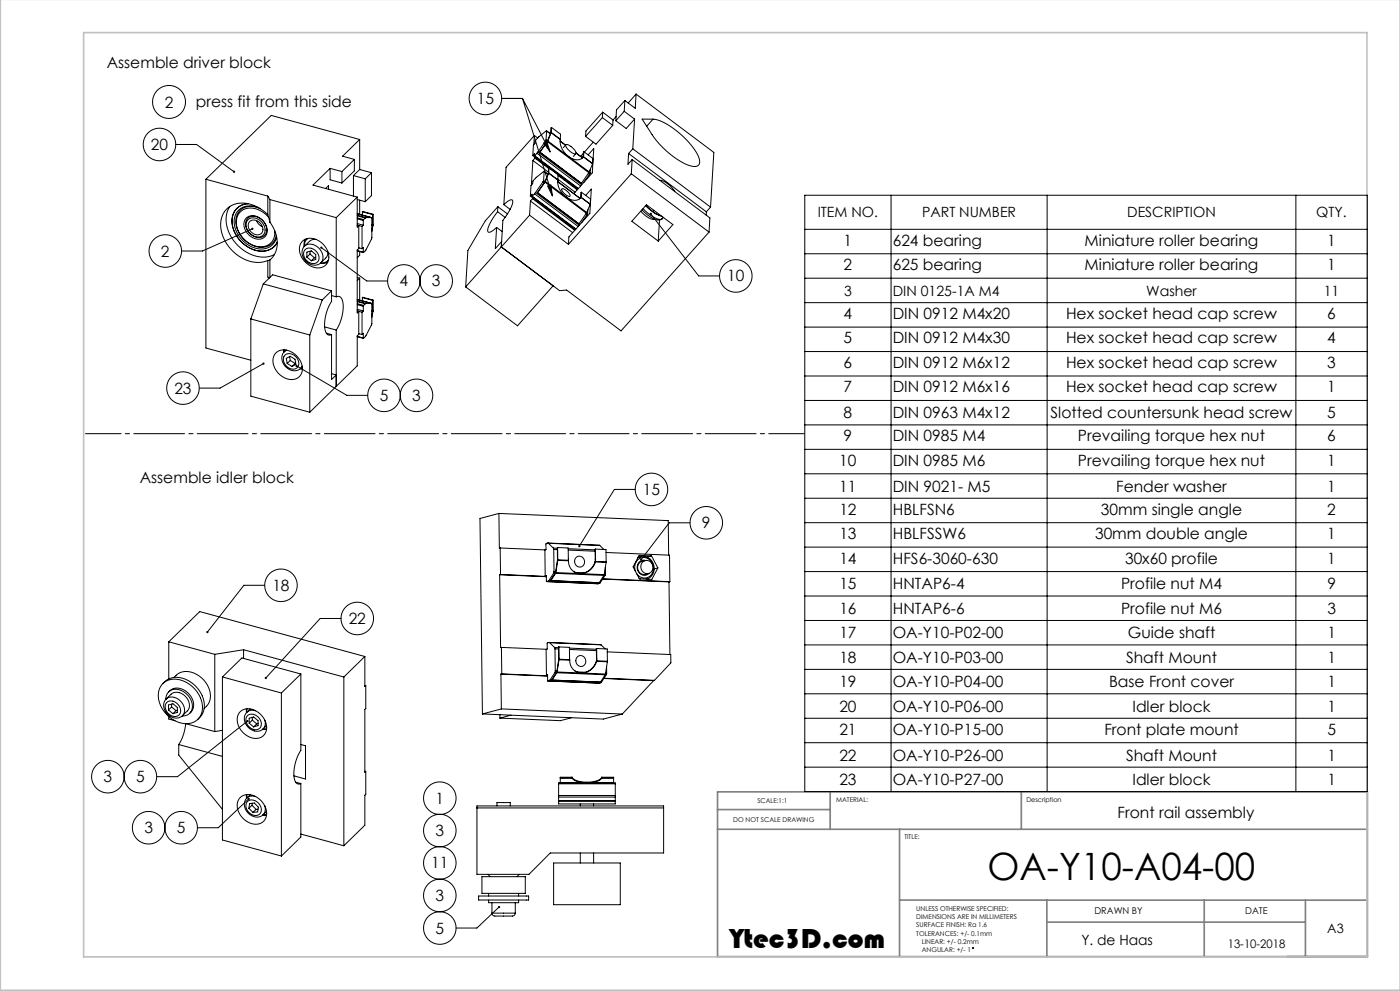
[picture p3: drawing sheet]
<svg xmlns="http://www.w3.org/2000/svg" width="420mm" height="297mm" viewBox="0 0 420 297" stroke-linecap="round" stroke-linejoin="round" font-family="sans-serif">
<g fill="none" stroke="#000" stroke-width=".3">
<path d="M150.5 29.5h6.2M156.7 29.5l8.4 16.1M156.7 29.5l9 29.2M164 39.2l1.1 .9M164 39.3l-2.4 1.7-1 1.1-.1 .8-.5 .6-.2 3.1M164 39.3l-.2 2.7M165.3 39.8l-1 2.4M165.3 39.8l2.8 2M165.4 39.7l-.1 .1M165.4 39.7l2.7 2M165.4 38.2l-.2 1.7-1 2.4M165.4 38.2l2.8 2-.1 1.5"/>
<path d="M165.4 38.2v1.5M180.7 35.2l-5 5.7M180.7 35.2l3.1 2.4M180.8 33.6l-.1 1.6M180.8 33.6l-5 5.7-.1 1.6M180.8 33.6l3.1 2.4M183.8 37.6l-5 5.6-3.1-2.3M183.9 36l-.1 1.6M184.8 34.9l-.9 1.1M187.3 33.4l3.1 2.3M187.3 33.4l-2.5 2.8M187.5 30.1l-.2 3.3"/>
<path d="M187.5 30.1l-2.6 2.8-.1 3.3M190.4 35.7l-2.5 2.8-3.1-2.3M190.4 35.7l-.6 8.9M190.8 28.2l-.2 4.3-3.1-2.4M190.8 28.2l-2.3 2.7M190.8 28.2l23.3 17.5-.9 16.4M192.6 35.7h3.3a19 19 0 0 1 10.1 6.3l1.5 1.7a7.3 7.3 0 0 1 2.3 5.4 1.91 1.91 0 0 1-2.7 .6 25 25 0 0 1-11.5-9.3zM195.9 35.7l-1.9 2.1M52.7 43.3h6.3l11.2 8.2M61.8 53.7l18.5 5.1M61.8 53.7v50.6l13.4 3.7M80.3 58.8l.7 1"/>
<path d="M80.3 58.8v5.5M81 59.8l19.9 5.4M81 59.8v6.8M97.7 56.5l.9-.9v1.1M99 50.5l-5.1 5 13.3 3.6M99 50.5l3.6 .9M99 50.5v3.4l3.6 .9M102.6 51.4v3.4M106 52.6v6.2M106 52.6l3.6 1M106.3 47.8l-3.7 3.6M106.3 47.8v3.4l-3.7 3.6"/>
<path d="M107.2 59.1v9l.4-.5M107.2 59.1l-6.3 6.1M107.2 59.8l2.4 .6M107.9 41.8l-26.5-7.2-19.6 19.1M107.9 41.8l-5.1 5 3.5 1M107.9 41.8v9M107.9 60v4.2M107.9 50.8l-1.9 1.8M107.9 50.8l3.5 1M109.6 53.6v6.8M111.4 51.8l-1.8 1.8M111.4 51.8v6.8l-1.8 1.8"/>
<path d="M159.1 58.8l.5-.6v.7M159.1 58.8l13.2 9.9 .1-.2M159.6 58.9l13.1 9.8M159.7 58.8l-.1 .1M159.7 58.8l13.1 9.8M159.8 59.5l-.7 .7M159.8 59.5l12.6 9.5M159.8 59.3v.2M159.8 46.6l.5-.5v.6M159.8 46.6l13.3 9.9 .1-.1M159.9 48.1l-.5 7.4M159.9 48.1l4.6 3.5"/>
<path d="M160.3 46.8l13.1 9.8M160.3 40.6l-8.5 9.5-.6 11.2M160.3 40.6l-.2 2.7M160.3 40.6l1 .8M160.4 58.1l-.7 .7M160.4 58.1l13.1 9.8M160.4 46.7h-.1M160.4 46.7l13.1 9.8M160.5 47.4l-.6 .7M160.5 47.4l4.1 3.1M160.5 47.1v.3M160.7 57.7l-.3 .4"/>
<path d="M160.7 57.7l13.1 9.8M161.1 45.9l-.7 .8M161.1 45.9l13.1 9.8M161.2 57.7l12.5 9.4M161.4 45.6l-.3 .3M161.4 45.6l13.1 9.8M161.9 45.6l12.5 9.3M162.9 54.5l-2.2 3.2M162.9 54.5l.4 .3M163.1 54.1l-.2 .4M163.1 54.1l.1-2.8-2.3 1.9-1 1.1-.1 .8-.5 .5-.2 3.2M163.1 54.1l.4 .3"/>
<path d="M163.1 42.9l.9-.5 1.1 3.2zM163.2 51.4l1.2 .9M163.3 54.8h.1M163.5 54.6l-2.3 3.1M163.5 54.6l12.4 9.3M163.5 54.5l-2.3 3.2M163.6 54.4l-.1 .2M163.6 54.4l12.4 9.3M163.6 42.3l-2.2 3.3M163.6 42.3l.4 .3M163.8 42l-.2 .3M163.8 42l.4 .3"/>
<path d="M164 42.6h.1M164.2 42.4l-2.3 3.2M164.2 42.4l12.4 9.4M164.2 42.3v.1M164.3 55.7l.9-.3 .5 3.3zM164.3 42.2l-.1 .2M164.3 42.2l12.5 9.3M164.6 51.9l-1 2.5M164.6 51.9l2.8 2.1M164.6 51.8l.1-1.5-.2 1.7-1 2.5M164.6 51.8v.1M164.6 51.8l2.8 2.1"/>
<path d="M167.3 54.4l6.7 5M167.4 53.7l5.1 3.9M167.4 54a5.6 5.6 0 0 0 5.7 6l1.2-.8M167.4 53.9v.1M167.4 52.6l5.8 4.3M167.4 52.4v1.5M168 42.3l1.7 1.2-1.7-1.2M168.1 41.8a5.6 5.6 0 0 0 5.8 6l1.1-.8M168.1 41.7v.1M168.5 56.6a2.76 2.76 0 0 1 2.5 2.2 2.76 2.76 0 0 1-2.5-2.2zM169.8 43.4l-.8 .8M169.8 43.4a3.5 3.5 0 0 1 3 2.6 3.4 3.4 0 0 1-3.1-2.5z"/>
<path d="M172.7 46l-.7 .9M172.8 45.8l2 1.5-2-1.4M174.2 59.3l-.3 .3M174.2 59.2v.1M174.2 59v.2M174.3 59.2l2.7 2M174.3 59.1v.1M174.3 59.1l2.8 2.1M174.4 58.9l-.1 .2M174.4 58.9l-.2 .1M174.4 57.6l2.8 2-.1 1.6M174.4 57.6v1.3"/>
<path d="M174.4 57.6l-.2 1.4M174.9 47.1l-.3 .3M174.9 47.1h.1M175 46.8l-.1 .3M175 47l2.8 2.1M175 45.9l-.8 1M175 47h.1M175 47l2.8 2M175.1 46.7l-.1 .3M175.1 46.7l-.1 .1M175.2 45.5l2.7 2-.1 1.5M175.2 45.5l-.1 1.2"/>
<path d="M175.2 45.5l-.2 1.3M175.7 58.6l1.7-1.9-.4 7.3-6.3 7-.2 2.2M176.4 46.4l1.7-1.9-.4 7.3-5.6 6.2M176.5 52l.4 .2M176.6 51.8l-2.2 3.1M176.7 51.6l.3 .3M176.8 51.5l-.2 .3M176.9 52.2l-1.7 2.4M177 51.9l-.1 .3M177.1 50.7l-.1 1.2M177.2 59.8l-.1 .1M177.8 49.1l-1 2.4"/>
<path d="M177.8 49v.1M177.9 47.6v.1M178 42.6l-2.7 3M188.6 46l-.2 3.2 1.2-1.4M188.6 46l23.3 17.5M189.4 52.1l23.3 17.5M189.4 52.1l-18.9 21.1M189.6 47.8l-.2 4.3M189.6 47.8l23.4 17.5-.3 4.3M189.8 44.6l-1.2 1.4M189.8 44.6l23.4 17.5M197.9 54a7 7 0 0 1 4.5 3.4"/>
<path d="M241.4 58.5h168.8v178.7h-168.8zM267.3 58.5v178.7M314.1 58.5v178.7M388.8 58.5v178.7M68.9 61.9a9.6 9.6 0 0 0 2.4 11.6 9.9 9.9 0 0 0 11 2.8M74 65.2a4.2 4.2 0 0 1 6.1 3 2.7 2.7 0 0 1-1 3.1 2.7 2.7 0 0 1-3.2 0 4 4 0 0 1-1.9-6.1zM74.2 65.5a3.6 3.6 0 0 1 5.6 2.1 2.52 2.52 0 0 1-.7 3.2 2.52 2.52 0 0 1-3.2-.1 3.7 3.7 0 0 1-1.7-5.2zM74.5 61a5.3 5.3 0 0 0-4.5 7.8 9.3 9.3 0 0 0 10 6.3 4.7 4.7 0 0 0 3.2-2.5M74.5 65.8a3.5 3.5 0 0 1 3.7 .4 3.5 3.5 0 0 1 1.2 3.5 2.65 2.65 0 0 1-4.6 0 2.86 2.86 0 0 1-.3-3.9zM75 66.3a2.62 2.62 0 0 1 3.1 .6 2.62 2.62 0 0 1 .3 3 2.57 2.57 0 0 1-3.1-.4 2.57 2.57 0 0 1-.3-3.2zM75.7 68.6l-15 6.6h-6.2M76.9 66.1a3.2 3.2 0 0 0 1.8 1.8"/>
<path d="M77.6 62.3a4.9 4.9 0 0 0-7.3 3.3 8.4 8.4 0 0 0 9.7 8.8 4.3 4.3 0 0 0 3-3.4M78.1 62.6a4.7 4.7 0 0 0-7.3 2.9 8 8 0 0 0 9 8.5 4.1 4.1 0 0 0 3.1-3.5M80.3 64.3l.7 2.3M80.3 64.3a9.7 9.7 0 0 0-11.1-2.6 7.2 7.2 0 0 0-2.2 9.6 11.6 11.6 0 0 0 12.1 7.2l1.2-.4M80.3 78.1v4.9l.5 .3M80.6 65.1a6.3 6.3 0 0 0-8.2-1.9 5.6 5.6 0 0 0 .4 8.1 6.1 6.1 0 0 0 8.3 1.7 4.4 4.4 0 0 0 1.3-3.8M81 66.6a8.6 8.6 0 0 1 .4 10.9l-.4 .4M81 77.9l-.7 .2M81 77.9v5.2M90.7 72.4a4.8 4.8 0 0 1 7 1.7 3.8 3.8 0 0 1-1.2 6 5.6 5.6 0 0 1-6.3-7zM91.3 73.9a3.5 3.5 0 0 1 5.3 1.7 2.57 2.57 0 0 1-.5 3.3 2.57 2.57 0 0 1-3.3 .2 3.5 3.5 0 0 1-1.5-5.2zM91.5 74.8a2.73 2.73 0 0 1 3.3 .4 2.73 2.73 0 0 1 .5 3.3 2.73 2.73 0 0 1-3.3-.4 2.73 2.73 0 0 1-.5-3.3z"/>
<path d="M92.1 77.1v-1.5l1.3-.4 1.3 1.1v1.5l-1.3 .4M92.1 77.1l1.3 1.1M92.3 71.5l-.2 .1M92.3 71.5a3.1 3.1 0 0 0-1 2.3v-1.2l.3-.9M93 75.3v.8M93 76.1l1.3 1.1M93 76.1l-.9 1M94.3 77.2l-.9 1M94.7 77.1l-.4 .1M94.8 71.8l-1.5 .2-1.9 1.8M96.4 74.2l13.6 10h6.3M98.3 78.6l-.8 .3h-1.3"/>
<path d="M98.3 75.4l-.3 1.6-1.8 1.8M98.4 78.1l.2-.2-1.2 .8-1.2 .2M100.9 65.2v23.8M107.2 64l4.3 1.2M107.2 75.2l1.8 .5M107.2 67.5l.4 .1M107.2 67l1.8 .5M107.2 67.5l1.4 .4M107.2 65.3l1.9 .5M107.2 65.6l1.8 .5M107.2 64.7l2.4 .6M107.2 64.5l2.6 .7"/>
<path d="M107.2 75.1l1.8 .5M107.6 67.6v6.9l-.4 .4v18.9l.4-.5M107.6 74.3l1 .2M107.9 75.4v1.1l-.7 .7M108.6 74.5l.4-.3v1.4M108.6 67.9v6.6M108.7 63.5l3.2 .7M108.7 63.5l3.1 .8M108.7 63.5v1M109 75.6l.1 .1M109 66.1v1.4M109 67.5l-.4 .4"/>
<path d="M109.1 65.8l-.1 .3M109.6 65.3l-.5 .5M109.8 65.2l-.2 .1M111.4 65.2l.1 6.2-1.8 3.6-.6 .7M111.4 65.2h-1.6M111.6 67.4l.2 .1M111.6 67.5l.2 .1M111.8 67.6l-.2 1.3M111.8 67.5v.1M111.8 64.3v3.2M111.9 64.2v3.3l-.3 1.9M111.9 64.2l-.1 .1"/>
<path d="M149 68.2l-.4 6.3 1.9-2.1M149 68.2l1.7 1.2M149.3 63.4l-2.3 3.6a2.76 2.76 0 0 0-.5 2.6 2.92 2.92 0 0 0 2.5-1.4M149.3 63.4l2.2 1.7M149.4 62l-.1 1.4M149.4 62l-3.8 4.2-5.2 8.9-.7 10.9M149.4 62l2.8 2.1M151.2 61.3a3.4 3.4 0 0 1 2.4-1.4 3.1 3.1 0 0 1-.7 3.1l-2 3-.5 8 17.5 13.1 2.1-.2 16.3 12.3 26.4-29.6M151.2 61.3l1.8 1.4M158.9 64.5l-19.2 21.5M158.9 64.5l11.6 8.7M159.1 60.2l-.2 4.3"/>
<path d="M159.1 60.2l12.7 9.5M173.6 67.1h.1M175.8 64.1l.3 .3M175.9 63.9l-2.2 3.2M176 63.8l.3 .2M176 63.7l-.1 .2M176.1 64.4l-1.6 2.3M176.3 64l-.2 .4M176.4 62.9l-.1 1.1M177 61.2l-1 2.5M177.1 61.2h-.1M192.2 63.3l1.5 1.4a2.61 2.61 0 0 0 2.6 .9"/>
<path d="M192.6 62.9l1.8 1.6a3.9 3.9 0 0 0 4.1 1.2l.2-.2M192.9 62.5l2.3 2a3.5 3.5 0 0 0 3.5 1M193.9 61.4l8 5.9-4.4 4.9-8-5.9zM195.2 64.1l14.4 18.6h6.3M195.8 63.4l1.8 1.1 1 .4M195.8 63.4l-2.1-1.8 1.7 1.5 1.7 1.2M196.1 63l-.3 .4M197.9 65.9l-.4 6.3M199 65.2l-.3 .3M211.9 63.5l-.1 1M213.2 62.1l-1.3 1.4M241.4 76.1h168.8"/>
<path d="M241.4 68.7h168.8M75.2 95.6l17.7 4.8M75.2 95.6v23.1l17.7 4.8M79 85.1l17.7 4.8M79 85.1l-3.8 10.5M79 85.1l2.8-2.7 17.7 4.8M96.7 89.9l-3.8 10.5M97.4 98l3.5 .9M97.9 99.9l1.6 .4M99.5 87.2v3.1a11.5 11.5 0 0 0-1.7 9.4l.9 .7 .8-.1M99.5 87.2l-2.8 2.7M99.5 88.6l1.4 .4"/>
<path d="M100.9 89a1.49 1.49 0 0 1 2 1.6 13 13 0 0 1-2 8.3M100.9 98.9v16.9M107.2 89.8l4.3 1.1M107.2 93.2l.4 .1M107.2 83.2l.7 .2M107.2 92.7l1.8 .5M107.2 93.2l1.4 .4M107.2 91l1.9 .5M107.2 91.3l1.8 .5M107.2 90.4l2.4 .6M107.2 90.2l2.6 .7M107.6 93.3v6.9l-.4 .4v9l-14.3 13.9"/>
<path d="M107.6 100l1 .3M107.9 83.4v6.6M107.9 83.4l-.7 .7M108.6 93.6v6.7M108.7 89.2l3.2 .7M108.7 89.2v1M108.7 89.2l3.1 .8M109 91.8v1.4M109 93.2l-.4 .4M109.1 91.5l-.1 .3M109.6 91l-.5 .5M109.8 90.9l-.2 .1"/>
<path d="M111.4 90.9l.1 6.3-1.8 3.5-.6 .7M111.4 90.9h-1.6M111.6 93.1l.2 .1M111.6 93.2l.2 .1M111.8 93.3l-.2 1.3M111.8 93.2v.1M111.8 90v3.2M111.9 89.9v3.3l-.3 1.9M111.9 89.9l-.1 .1M165.9 85.7l-10.6 11.9-15.6-11.6M241.4 83.4h168.8M241.4 90.7h168.8"/>
<path d="M241.4 98h168.8M79 109l-13 7.3h-6.2M82.7 105.8a4.8 4.8 0 0 1 7 1.7 3.8 3.8 0 0 1-1.1 6.1 5.6 5.6 0 0 1-6.4-7.1zM85.1 104.9l.1 .6M85.3 104.9l-.1 .6M85.3 105.4a3.6 3.6 0 0 0-.1 4 3.6 3.6 0 0 0 3.6 1.7l1.4-.7M85.5 106.4a2.73 2.73 0 0 1 3.3 .5 2.73 2.73 0 0 1 .4 3.3 2.73 2.73 0 0 1-3.3-.5 2.73 2.73 0 0 1-.4-3.3zM85.8 104.9l-.5 .5M86 105l-.7 .4M86.2 108.9l-.3-1.5 1.2-.6 1.4 .9 .3 1.5-1.2 .6M86.2 108.9l1.4 .9M86.9 106.9l.2 1.1"/>
<path d="M87.1 108l-.9 .9M87.1 108l1.4 .9M88.5 108.9l-.9 .9M88.7 108.8l-.2 .1M89 109.7l15.1 8.8h6.2M90.1 110.5l.6 .1M90.7 109.7l-.5 .7M90.7 109.9l-.5 .5M90.7 110.5h-.6M92.9 100.4v23.1M99.5 100.3v13.4l1.4-1.3-1.4-.4M107.2 100.9l1.8 .5"/>
<path d="M107.2 100.8l1.8 .5M108.6 100.3l.4-.4v1.4M109 101.3l.1 .1M241.4 105.4h168.8M241.4 112.7h168.8M241.4 120h168.8M241.4 127.3h168.8M241.4 134.7h168.8M149.7 153.9l-5.7 1.5 .7 58.6M149.7 153.9l.1 10.4 .3-.1M149.7 153.9l50.8 2.1 .1 10.4M190.6 146.7h-6.3l-10.5 17"/>
<path d="M207 156.7h-6.2l-8.5 11M241.4 142h168.8M241.4 149.3h168.8M241.4 156.6h168.8M79.4 175.4h-6.2l-11 14M149.9 172.2l.3 21.9 .2-.1M149.9 172.2l14 .6M150.1 164.2l.1 8M150.1 164.2l13.4 .6M150.2 172.2h-.3M150.2 172.2l13.7 .6M163.6 172.6l.3-.1 .1 1.8"/>
<path d="M163.6 172.6h.3M164 174.3l15.4 .6M164.3 162.8l-.5 .1v1.8l-.3 .1 .1 7.8M164.3 162.8h.2M164.4 162.7l15.5 .8M164.4 174.2l-.4 .1M164.4 174.2l15.5 .6M164.5 162.8l1.5 1.5M164.5 162.8l15.4 .7M164.6 174l-.2 .2M164.6 174l15.5 .7M166 164.3l.1 .4"/>
<path d="M166 164.3h1.2M166.1 171.8h.5M166.1 171.8l-1.5 2.2M166.1 164.7l.1 6.6M166.1 164.7h1.1M166.2 171.3l-.1 .5M166.2 171.3h.5M166.7 171.8l14.5 .6M166.8 171.6l-.1 .2M166.8 171.6l14.5 .6M167.3 164.1l-.1 3.7-.5 3.8-1.5 2.4 1.5-2.2M167.3 164.1l3.2 .1v3.7"/>
<path d="M167.3 164.1v3.7M167.3 167.9l-.5 3.7M167.3 167.9l3.2 .2M167.3 167.8v.1M167.3 167.8l3.2 .1M170.5 164.5l8 .3M170.5 164.9l8 .3M170.5 167.9v.2M170.5 168.1a3.9 3.9 0 0 0 2.8 3.7 3.9 3.9 0 0 0 4.4-1.7l.9-1.7M172.7 171.6l2.6 .1M172.9 167a1.56 1.56 0 0 1 2.5 1.1 1.56 1.56 0 0 1-2.2 1.6 1.74 1.74 0 0 1-.3-2.7zM178.6 167.6a4.4 4.4 0 0 1-6.5 3.7"/>
<path d="M178.6 167.6l.1 .1M178.6 168.4l3.2 .1M178.6 164.6l.1 3.1M178.6 164.6l3.2 .1v3.7M178.6 164.6v3M178.6 168.3v.1M178.6 168.3l3.2 .1M178.7 167.7l-.1 .6M179.4 174.9h.1M179.9 174.8l-.5 .1M179.9 163.5l1.3 1.2M180.1 174.7l-.2 .1"/>
<path d="M180.8 173.6l19.9 .8M180.8 173.5l20.2 .8M181.2 172.4l-1.4 2.2M181.2 172.4h.3M181.3 172.2l-.1 .2M181.3 171.9l.3 .1M181.5 172.4l-1.4 2.3M181.6 170.1v1.9M181.6 172l-.1 .4M181.8 165.6l19.1 .8 .1 7.9M181.8 168.5l-.5 3.7M181.8 168.4v.1"/>
<path d="M190.7 171.3a2.86 2.86 0 0 1 1.9-4.2 2.86 2.86 0 0 1 3.4 3 2.72 2.72 0 0 1-1.8 3 2.72 2.72 0 0 1-3.2-1.2M191.5 166.9h.3M191.7 173.3l.5 .2M192.1 166.9a3.5 3.5 0 0 1 4 2.4 3.5 3.5 0 0 1-2.1 4.3M192.1 166.8l-.7 .4M192.1 166.8l-.7 .2M192.7 168.5a1.89 1.89 0 0 1 3.1 1.1 1.89 1.89 0 0 1-2.4 2.1 2.13 2.13 0 0 1-.7-3.2zM193.6 168l-1 .3a2.01 2.01 0 0 0-1.2 2.4 2.01 2.01 0 0 0 2.2 1.4l1-.2M193.7 168a2.18 2.18 0 0 0-2.5 2.7 2.18 2.18 0 0 0 3.5 1.1M194.5 173.4l-.2 .2M195.5 166.6l-3.8-.2-1.8 3.5 1.9 3.6 3.7 .2 1.9-3.5M195.5 166.6l1.9 3.6"/>
<path d="M195.5 166.6l-1.4 .4M197.4 170.2l-1.1 .3M200.7 174.4l.3 21.8M201 174.3l-.3 .1M241.4 164h168.8M241.4 171.3h168.8M241.4 178.6h168.8M50.6 192.4l13.8 3.7M50.6 192.4l9.3-9.1 49.5 13.4M50.6 192.4v11.1M64.4 196.1v23.1M73.1 194.7l30 8.2"/>
<path d="M73.1 194.7l-8.7 1.4M73.1 194.7v2.6M102.3 185.4h-6.2l-16.4 17.8M109.4 196.7l-6.3 6.2M109.4 196.7v9l.3-.2M150.4 194l.1 8M150.4 194l13.5 .6M164.7 192.5l-.5 .2v1.8l-.4 .1 .1 7.8M164.7 192.5l.2 .1M164.7 192.5l15.6 .8M164.9 192.6l1.5 1.5M164.9 192.6l15.4 .7"/>
<path d="M166.4 194.1l.1 .4M166.4 194.1h1.2M166.5 194.5l.1 6.6M166.5 194.5h1.1M167.7 193.9l-.1 3.7-.6 3.8-1.4 2.4 1.4-2.2M167.7 193.9l3.1 .1 .1 3.7M167.7 193.9v3.7M167.7 197.7l-.6 3.7M167.7 197.7l3.2 .2M167.7 197.6v.1M167.7 197.6l3.2 .1M170.8 194.2l8.1 .4"/>
<path d="M170.8 194.6l8.1 .4M170.9 197.7v.2M170.9 197.9a3.6 3.6 0 0 0 3.5 3.8M173.3 196.8a1.56 1.56 0 0 1 2.4 1.1 1.56 1.56 0 0 1-2.1 1.6 1.75 1.75 0 0 1-.3-2.7zM179 197.4a4.4 4.4 0 0 1-6.6 3.6M179 197.4v.1M179 198.2a4.8 4.8 0 0 1-4.6 3.5M179 198.2l3.2 .1M179 194.4v3M179 194.4l3.2 .1v3.7M179 194.4v3.1M179 198l3.2 .2"/>
<path d="M179 198v.2M179 197.5v.5M180.3 193.3l1.3 1.2M182 199.8v1.9M182.2 195.4l19 .8 .1 2.5-5 5.2M182.2 198.3l-.6 3.7M182.2 198.2v.1M241.4 186h168.8M241.4 193.3h168.8M48.8 204.9a6.4 6.4 0 0 1 8.5 .6 7.4 7.4 0 0 1 2.5 9.6 6 6 0 0 1-8.4 .3 7.8 7.8 0 0 1-3.2-9.7zM48.9 204.8a6.1 6.1 0 0 1 8.4-.3 7.8 7.8 0 0 1 3.3 9.6l-1.2 1.5M49.8 209.6a3 3 0 0 1 4.6-2.6 4.9 4.9 0 0 1 2.9 6.3 2.84 2.84 0 0 1-2.6 1.3"/>
<path d="M49.9 209.5l1.4-1.4a3.6 3.6 0 0 1 5.4 2.5 2.47 2.47 0 0 1-.5 2.5l-1.5 1.4a3.7 3.7 0 0 0-2.8-5.6l-1.2 .1zM49.9 209.5a3.6 3.6 0 0 0 0 4.2 3.6 3.6 0 0 0 3.9 1.4l.9-.6M50 210.5a2.75 2.75 0 0 1 3.2 .5 2.75 2.75 0 0 1 .6 3.2 2.75 2.75 0 0 1-2.9 0 2.75 2.75 0 0 1-1.3-2.5zM50.6 212.8v-1.5l1.3-.4 1.3 1.1v1.5l-1.3 .4M50.6 212.8l1.3 1.1M50.6 207.4a4 4 0 0 1 6.2 .7 3.8 3.8 0 0 1 .1 5.7M50.6 214.7v.8l1.9 .5M51.5 211v.9M51.5 211.9l1.3 1.1M51.5 211.9l-.9 .9M52.2 203a5.5 5.5 0 0 1 8-.1 6.5 6.5 0 0 1 2.3 8.1l-1.3 1.3M52.8 213l-.9 .9"/>
<path d="M53.2 212.9l-.4 .1M64.4 219.2l-8.7-2.3-.7 3.2-1.4 3M66.7 202.9l17.7 4.8M66.7 202.9v48.8l17.7 4.9M66.7 218.9l-2.3 .3M71.9 213.4a4.6 4.6 0 0 1 6.8 1.3 4.1 4.1 0 0 1-.3 6.2 5.6 5.6 0 0 1-7.2-5.5l.1-.9zM73.9 212.4v1.2M74.1 212.4l-.1 1.1M74.1 214.6a2.75 2.75 0 0 1 2.9-.1 2.75 2.75 0 0 1 1.4 2.6 1.99 1.99 0 0 1-1.6 1.6 1.99 1.99 0 0 1-2-.9 2.48 2.48 0 0 1-.7-3.2zM74.2 216.1l-21 16.7h-6.2M74.8 216.7v-1.4l1.3-.4 1.3 1.1v1.5l-1.3 .3M74.8 216.7l1.3 1.1"/>
<path d="M75.1 212.5l-1 1M75.7 215.8l1.3 1.1M75.7 215v.8M75.7 215.8l-.9 .9M76.7 213a2.57 2.57 0 0 0-3 .9 2.57 2.57 0 0 0 .1 3.1 3.3 3.3 0 0 0 5.6 .9l.2-1.1-.2-1M77 216.9l-.9 .9M77.4 216.8l-.4 .1M80 217.5l-1.1 1M80 218.4l-1.2 .2h1.2M84.4 207.7v48.9M90.3 202v22.9a11.5 11.5 0 0 0-1.6 9.5l.5 .5 1.1-.1M90.3 202l-17.7-4.8-5.9 5.7"/>
<path d="M90.3 202l-5.9 5.7M103.1 202.9v50.6M109.4 205.4l.3 .1M109.7 205.5v6.8l-.3 .3v18.9l.3-.3M144.7 214l36.3 1.5 5.7-1.5M150 214.2v1M150.3 202l.1 10.5M150.3 202l14 .6M150.4 212.5l-5.7 1.5M150.4 212.5l36.3 1.5M150.5 202h-.2M150.5 202l13.8 .5"/>
<path d="M153.3 214.3l-3.3 .9M163.9 202.4l.4-.1 .1 1.8M163.9 202.4h.4M164.4 204.1l15.4 .6M164.8 204l-.4 .1M164.8 204l15.4 .6M165 203.8l-.2 .2M165 203.8l15.4 .6M166.5 201.6l-1.5 2.2M166.5 201.6h.4M166.6 201.1l-.1 .5M166.6 201.1h.5"/>
<path d="M166.9 201.6h.1M167 201.6l14.9 .6M167.1 201.4l-.1 .2M167.1 201.4l7.3 .3M171.4 215.1l-3.3 .9-18.1-.8M173 201.4l2.6 .1M174.4 201.7l7.2 .3M179.8 204.7h.1M180.2 204.6l-.4 .1M180.4 204.4l-.2 .2M181.2 203.3l14.9 .7M181.2 203.3l15.1 .6"/>
<path d="M181.6 202l-1.5 2.4M181.7 201.7h.3M181.9 202.2l-1.5 2.2M182 201.7l-.1 .5M196.1 204l-9.4 10M196.3 203.9l-.2 .1M241.4 200.6h168.8M241.4 207.9h168.8M241.4 215.3h168.8M53.6 223.1l13.1 3.6M53.6 223.1v3.2l13.1 16.3M71.9 239.1a4.6 4.6 0 0 1 6.8 1.3 4.1 4.1 0 0 1-.3 6.2 5.6 5.6 0 0 1-7.2-5.5l.1-.8z"/>
<path d="M74.1 239.2a3.6 3.6 0 0 0 0 4.1 3.6 3.6 0 0 0 3.9 1.4 2.38 2.38 0 0 0 1.4-3.2M74.1 238.1l-.2 1.2v-1.2M74.6 239.4l-9.1 8.7h-6.3M75.1 238.2l-1 1M76.7 238.7a2.58 2.58 0 0 0-2.6 .5M88.7 234.4l1.6 .4M90.3 234.8v16.1l-5.9 5.7M90.3 223.1l1.4 .4v10l-3.5-1M109.4 231.1l.3 .1M109.7 231.2v6.8l-.3 .3v9l-6.3 6.2M167.6 238.4v.5M167.6 239.9v.2"/>
<path d="M167.6 234.9v-.3h17v.3M167.6 238.4h17M167.6 238.9h17M167.6 239.9h17M167.6 234.9v3.5M167.6 238.9v1M167.6 234.9h17M168.1 233.2h.1M168.1 234.6h.1M168.1 233.1l3.5 .1M168.1 234.6h16M171.6 233.1h.1"/>
<path d="M171.6 232.9h-3.5v1.7M171.6 232.9v.2M171.6 232.9h.1M171.6 232.9v.1M171.6 233.1v.1M171.6 233a6.6 6.6 0 0 0 6.1 1.3l2-.6 .8-.7M171.6 233.2a6.6 6.6 0 0 0 6.1 1.3l2-.6 .8-.7M180.5 233.2h3.6M180.5 233.1v.1M180.6 232.9h.1M180.6 232.9l-.1 .1M180.6 232.9l-.1 .2"/>
<path d="M180.6 232.9h3.5v1.7M184.1 233.1h.1M184.1 234.6h.1M184.6 238.4v.5M184.6 239.9v.2M184.6 234.9v3.5M184.6 238.9v1M241.4 222.6h168.8M241.4 229.9h168.8M74.2 240.2a2.7 2.7 0 0 1 3.3 .5 2.7 2.7 0 0 1 .3 3.3 2.75 2.75 0 0 1-3.2-.6 2.75 2.75 0 0 1-.4-3.2zM74.7 242.2l.2-1.4 1.4-.1 1.2 1.2-.2 1.4-1.4 .2M74.7 242.2l1.2 1.3"/>
<path d="M75.6 241.3l-.9 .9M75.6 241.3l1.2 1.3M75.7 240.7l-.1 .6M76.8 242.6l-.9 .9M77.4 242.5l-.6 .1M78.8 244.3h1.2M80 243.2l-1.1 1M80 244.1l-1.1 .2M90.3 250l12.8 3.5M143.1 241.5h56v14.1h-34l-6.4 6.4h-15.6zM143.1 242.1h56M149.1 241.5v-1h4v1"/>
<path d="M166.1 258.6h20v12.5h-20zM167.6 240.1v.8h17v-.8M167.6 240.1h17M174.1 240.9v.6M174.1 255.6v3M178.1 240.9v.6M178.1 255.6v3M143.6 268.5h15v1.2h-15zM144.6 262.7h13v5h-13zM146.4 262l.7 .7M146.6 269.7v.8h9v-.8M146.6 267.7v.8"/>
<path d="M147.6 273.7a1.71 1.71 0 0 0 2.2 .8h1.9a2.89 2.89 0 0 0 2.8-.5l.1-.3M147.6 273.7h7M147.6 270.5v3.2M149.7 271.8l-6.6 6.3h-6.3M154.6 270.5v3.2M155.6 267.7v.8M155.8 262l-.7 .7"/>
<circle cx="50.7" cy="30.6" r="4.9"/>
<circle cx="145.6" cy="29.5" r="4.9"/>
<circle cx="47.8" cy="43.3" r="4.9"/>
<circle cx="49.6" cy="75.2" r="4.9"/>
<circle cx="121.2" cy="84.2" r="4.9"/>
<circle cx="130.9" cy="84.2" r="4.9"/>
<circle cx="220.7" cy="82.7" r="4.9"/>
<circle cx="54.9" cy="116.3" r="4.9"/>
<circle cx="115.2" cy="118.5" r="4.9"/>
<circle cx="125" cy="118.5" r="4.9"/>
<circle cx="195.4" cy="146.7" r="4.9"/>
<circle cx="211.9" cy="156.7" r="4.9"/>
<circle cx="84.3" cy="175.4" r="4.9"/>
<circle cx="107.2" cy="185.4" r="4.9"/>
<circle cx="32.4" cy="232.8" r="4.9"/>
<circle cx="42.1" cy="232.8" r="4.9"/>
<circle cx="131.9" cy="239.2" r="4.9"/>
<circle cx="44.6" cy="248.1" r="4.9"/>
<circle cx="54.3" cy="248.1" r="4.9"/>
<circle cx="131.9" cy="258.6" r="4.9"/>
<circle cx="131.9" cy="248.9" r="4.9"/>
<circle cx="131.9" cy="278.1" r="4.9"/>
<circle cx="131.9" cy="268.4" r="4.9"/>
<circle cx="291.9" cy="284.1" r=".19"/>
</g>
<path d="M249.1 237.3v11.2M306.4 237.3v11.2M215.2 242.6h33.9M215.3 248.5h194.9M269.9 248.5v38.3M269.9 269.8h140.3M314.1 276.4h77.5M314.1 269.8v17M361.3 269.8v16.9M391.6 269.8v16.9M215.2 286.7h195v-49.4h-194.9v49.5" fill="none" stroke="#808080" stroke-width=".5"/>
<path d="M.1 -.1v296.9h419.9M25.1 9.8h385v277h-385z" fill="none" stroke="#c0c0c0" stroke-width=".5"/>
<path d="M25.6 130h215.7" fill="none" stroke="#000" stroke-width=".3" stroke-dasharray="15.2 1.3 1.3 1.3" stroke-dashoffset="4.6"/>
<path d="M75.4 68.4a.34 .34 0 0 0 .3 .5 .34 .34 0 0 0 .3-.5l-.3 .2 .3-.2zM70 51.2v.5h.4l-.2-.2 .3 .2-.1-.5zM96.2 74l.2 .2-.3-.2a.34 .34 0 0 0 .2 .5 .34 .34 0 0 0 .4-.4 .34 .34 0 0 0-.5-.1zM88.7 109.4l.3 .3-.3-.2a.34 .34 0 0 0 .2 .5 .34 .34 0 0 0 .4-.5 .34 .34 0 0 0-.6-.1zM78.8 108.7a.34 .34 0 0 0 0 .5 .34 .34 0 0 0 .4 .1 .34 .34 0 0 0 .1-.5l-.3 .2 .3-.2zM62 189.2v.5l.2-.3-.2 .3a.34 .34 0 0 0 .5 0 .34 .34 0 0 0 0-.5 .34 .34 0 0 0-.5 0zM79.5 203v.4l.2-.2-.2 .2a.34 .34 0 0 0 .5 0 .34 .34 0 0 0 0-.5 .34 .34 0 0 0-.5 .1zM74.4 239.2a.34 .34 0 0 0 0 .4 .34 .34 0 0 0 .4 .1 .34 .34 0 0 0 .1-.5l-.3 .2 .3-.2zM74 215.9a.34 .34 0 0 0 0 .4 .34 .34 0 0 0 .5 .1 .34 .34 0 0 0 0-.5l-.3 .2 .3-.2zM195 63.8a.34 .34 0 0 0 .1 .6 .34 .34 0 0 0 .5-.3 .34 .34 0 0 0-.5-.3l.1 .3zM163.1 42.9l.9-.5 1.1 3.2zM164.3 55.7l.9-.3 .5 3.3zM192.1 167.5v.5l.2-.3-.2 .3a.34 .34 0 0 0 .5-.1 .34 .34 0 0 0 0-.4 .34 .34 0 0 0-.5 0zM173.5 163.5l.1 .5 .2-.3-.2 .3a.34 .34 0 0 0 .5-.1 .34 .34 0 0 0-.1-.5 .34 .34 0 0 0-.5 .1zM149.5 271.6a.34 .34 0 0 0 0 .5 .34 .34 0 0 0 .4 0 .34 .34 0 0 0 .1-.5l-.3 .2 .3-.2z" fill="#000"/>
<text font-size="11.3" x="296.2" y="263.6">OA-Y10-A04-00</text>
<text font-size="8.5" x="218.9" y="284">Ytec3D.com</text>
<g font-size="4.7">
<text x="32" y="20.5">Assemble driver block</text>
<text x="49.4" y="32.2">2</text>
<text x="58.7" y="32.2">press fit from this side</text>
<text x="143" y="31.2">15</text>
<text x="45.3" y="45">20</text>
<text x="48.3" y="76.9">2</text>
<text x="253.1" y="73.6">1</text>
<text x="267.8" y="73.6">624 bearing</text>
<text x="325.4" y="73.6">Miniature roller bearing</text>
<text x="398.2" y="73.6">1</text>
<text x="253.1" y="81">2</text>
<text x="267.8" y="81">625 bearing</text>
<text x="325.4" y="81">Miniature roller bearing</text>
<text x="398.2" y="81">1</text>
<text x="119.9" y="85.9">4</text>
<text x="129.6" y="85.9">3</text>
<text x="218.2" y="84.4">10</text>
<text x="253.1" y="95.6">4</text>
<text x="267.8" y="95.6">DIN 0912 M4x20</text>
<text x="319.8" y="95.6">Hex socket head cap screw</text>
<text x="398.2" y="95.6">6</text>
<text x="253.1" y="102.9">5</text>
<text x="267.8" y="102.9">DIN 0912 M4x30</text>
<text x="319.8" y="102.9">Hex socket head cap screw</text>
<text x="398.2" y="102.9">4</text>
<text x="253.1" y="110.3">6</text>
<text x="267.8" y="110.3">DIN 0912 M6x12</text>
<text x="319.8" y="110.3">Hex socket head cap screw</text>
<text x="398.2" y="110.3">3</text>
<text x="52.3" y="118">23</text>
<text x="253.1" y="117.6">7</text>
<text x="267.8" y="117.6">DIN 0912 M6x16</text>
<text x="319.8" y="117.6">Hex socket head cap screw</text>
<text x="398.2" y="117.6">1</text>
<text x="113.9" y="120.1">5</text>
<text x="123.7" y="120.1">3</text>
<text x="253.1" y="125.4">8</text>
<text x="267.8" y="125.4">DIN 0963 M4x12</text>
<text x="315.1" y="125.4">Slotted countersunk head screw</text>
<text x="398.2" y="125.4">5</text>
<text x="253.1" y="132.3">9</text>
<text x="267.8" y="132.3">DIN 0985 M4</text>
<text x="323.4" y="132.3">Prevailing torque hex nut</text>
<text x="398.2" y="132.3">6</text>
<text x="251.8" y="139.6">10</text>
<text x="267.8" y="139.6">DIN 0985 M6</text>
<text x="323.4" y="139.6">Prevailing torque hex nut</text>
<text x="398.2" y="139.6">1</text>
<text x="41.9" y="144.8">Assemble idler block</text>
<text x="192.9" y="148.3">15</text>
<text x="251.8" y="147.3">11</text>
<text x="267.8" y="147.3">DIN 9021- M5</text>
<text x="334.8" y="147.3">Fender washer</text>
<text x="398.2" y="147.3">1</text>
<text x="251.8" y="154.2">12</text>
<text x="267.8" y="154.2">HBLFSN6</text>
<text x="330.3" y="154.2">30mm single angle</text>
<text x="398.2" y="154.2">2</text>
<text x="210.6" y="158.3">9</text>
<text x="251.8" y="161.6">13</text>
<text x="267.8" y="161.6">HBLFSSW6</text>
<text x="328.5" y="161.6">30mm double angle</text>
<text x="398.2" y="161.6">1</text>
<text x="251.8" y="168.9">14</text>
<text x="267.8" y="168.9">HFS6-3060-630</text>
<text x="337.5" y="168.9">30x60 profile</text>
<text x="398.2" y="168.9">1</text>
<text x="81.7" y="177.1">18</text>
<text x="251.8" y="176.6">15</text>
<text x="267.8" y="176.6">HNTAP6-4</text>
<text x="336.3" y="176.6">Profile nut M4</text>
<text x="398.2" y="176.6">9</text>
<text x="251.8" y="184">16</text>
<text x="267.8" y="184">HNTAP6-6</text>
<text x="336.3" y="184">Profile nut M6</text>
<text x="398.2" y="184">3</text>
<text x="104.6" y="187">22</text>
<text x="251.8" y="191.3">17</text>
<text x="267.8" y="191.3">OA-Y10-P02-00</text>
<text x="338.3" y="191.3">Guide shaft</text>
<text x="398.2" y="191.3">1</text>
<text x="251.8" y="198.6">18</text>
<text x="267.8" y="198.6">OA-Y10-P03-00</text>
<text x="337.8" y="198.6">Shaft Mount</text>
<text x="398.2" y="198.6">1</text>
<text x="251.8" y="206">19</text>
<text x="267.8" y="206">OA-Y10-P04-00</text>
<text x="332.7" y="206">Base Front cover</text>
<text x="398.2" y="206">1</text>
<text x="251.8" y="213.3">20</text>
<text x="267.8" y="213.3">OA-Y10-P06-00</text>
<text x="339.7" y="213.3">Idler block</text>
<text x="398.2" y="213.3">1</text>
<text x="251.8" y="220.2">21</text>
<text x="267.8" y="220.2">OA-Y10-P15-00</text>
<text x="331.3" y="220.2">Front plate mount</text>
<text x="398.2" y="220.2">5</text>
<text x="251.8" y="227.9">22</text>
<text x="267.8" y="227.9">OA-Y10-P26-00</text>
<text x="337.8" y="227.9">Shaft Mount</text>
<text x="398.2" y="227.9">1</text>
<text x="31.1" y="234.4">3</text>
<text x="40.8" y="234.4">5</text>
<text x="251.8" y="235.3">23</text>
<text x="267.8" y="235.3">OA-Y10-P27-00</text>
<text x="339.7" y="235.3">Idler block</text>
<text x="398.2" y="235.3">1</text>
<text x="130.7" y="240.9">1</text>
<text x="335.3" y="245">Front rail assembly</text>
<text x="43.3" y="249.7">3</text>
<text x="53.1" y="249.7">5</text>
<text x="130.7" y="250.6">3</text>
<text x="129.4" y="260.3">11</text>
<text x="130.7" y="270">3</text>
<text x="130.7" y="279.8">5</text>
</g>
<g font-size="4.2">
<text x="245.3" y="65.1">ITEM NO.</text>
<text x="276.6" y="65.1">PART NUMBER</text>
<text x="338.2" y="65.1">DESCRIPTION</text>
<text x="394.9" y="65.1">QTY.</text>
<text x="253.2" y="88.6">3</text>
<text x="267.8" y="88.6">DIN 0125-1A M4</text>
<text x="343.8" y="88.6">Washer</text>
<text x="397.1" y="88.6">11</text>
<text x="324.4" y="283.1">Y. de Haas</text>
</g>
<text font-size="3.9" x="398.2" y="279.5">A3</text>
<text font-size="3.5" x="368.3" y="284">13-10-2018</text>
<g font-size="2.8">
<text x="328.3" y="273.9">DRAWN BY</text>
<text x="373.6" y="273.9">DATE</text>
</g>
<g font-size="2">
<text x="227.2" y="240.7">SCALE:1:1</text>
<text x="250.8" y="240.2">MATERIAL:</text>
<text x="307.9" y="240.2">Description</text>
<text x="220" y="246.3">DO NOT SCALE DRAWING</text>
<text x="271.3" y="251.5">TITLE:</text>
<text x="274.9" y="272.9">UNLESS OTHERWISE SPECIFIED:</text>
<text x="274.9" y="275.4">DIMENSIONS ARE IN MILLIMETERS</text>
<text x="274.9" y="277.9">SURFACE FINISH: Ra 1.6</text>
<text x="274.9" y="280.4">TOLERANCES: +/- 0.1mm</text>
<text x="276.5" y="285.4">ANGULAR: +/- 1</text>
<text x="276.5" y="282.9">LINEAR: +/- 0.2mm</text>
</g>
</svg>
